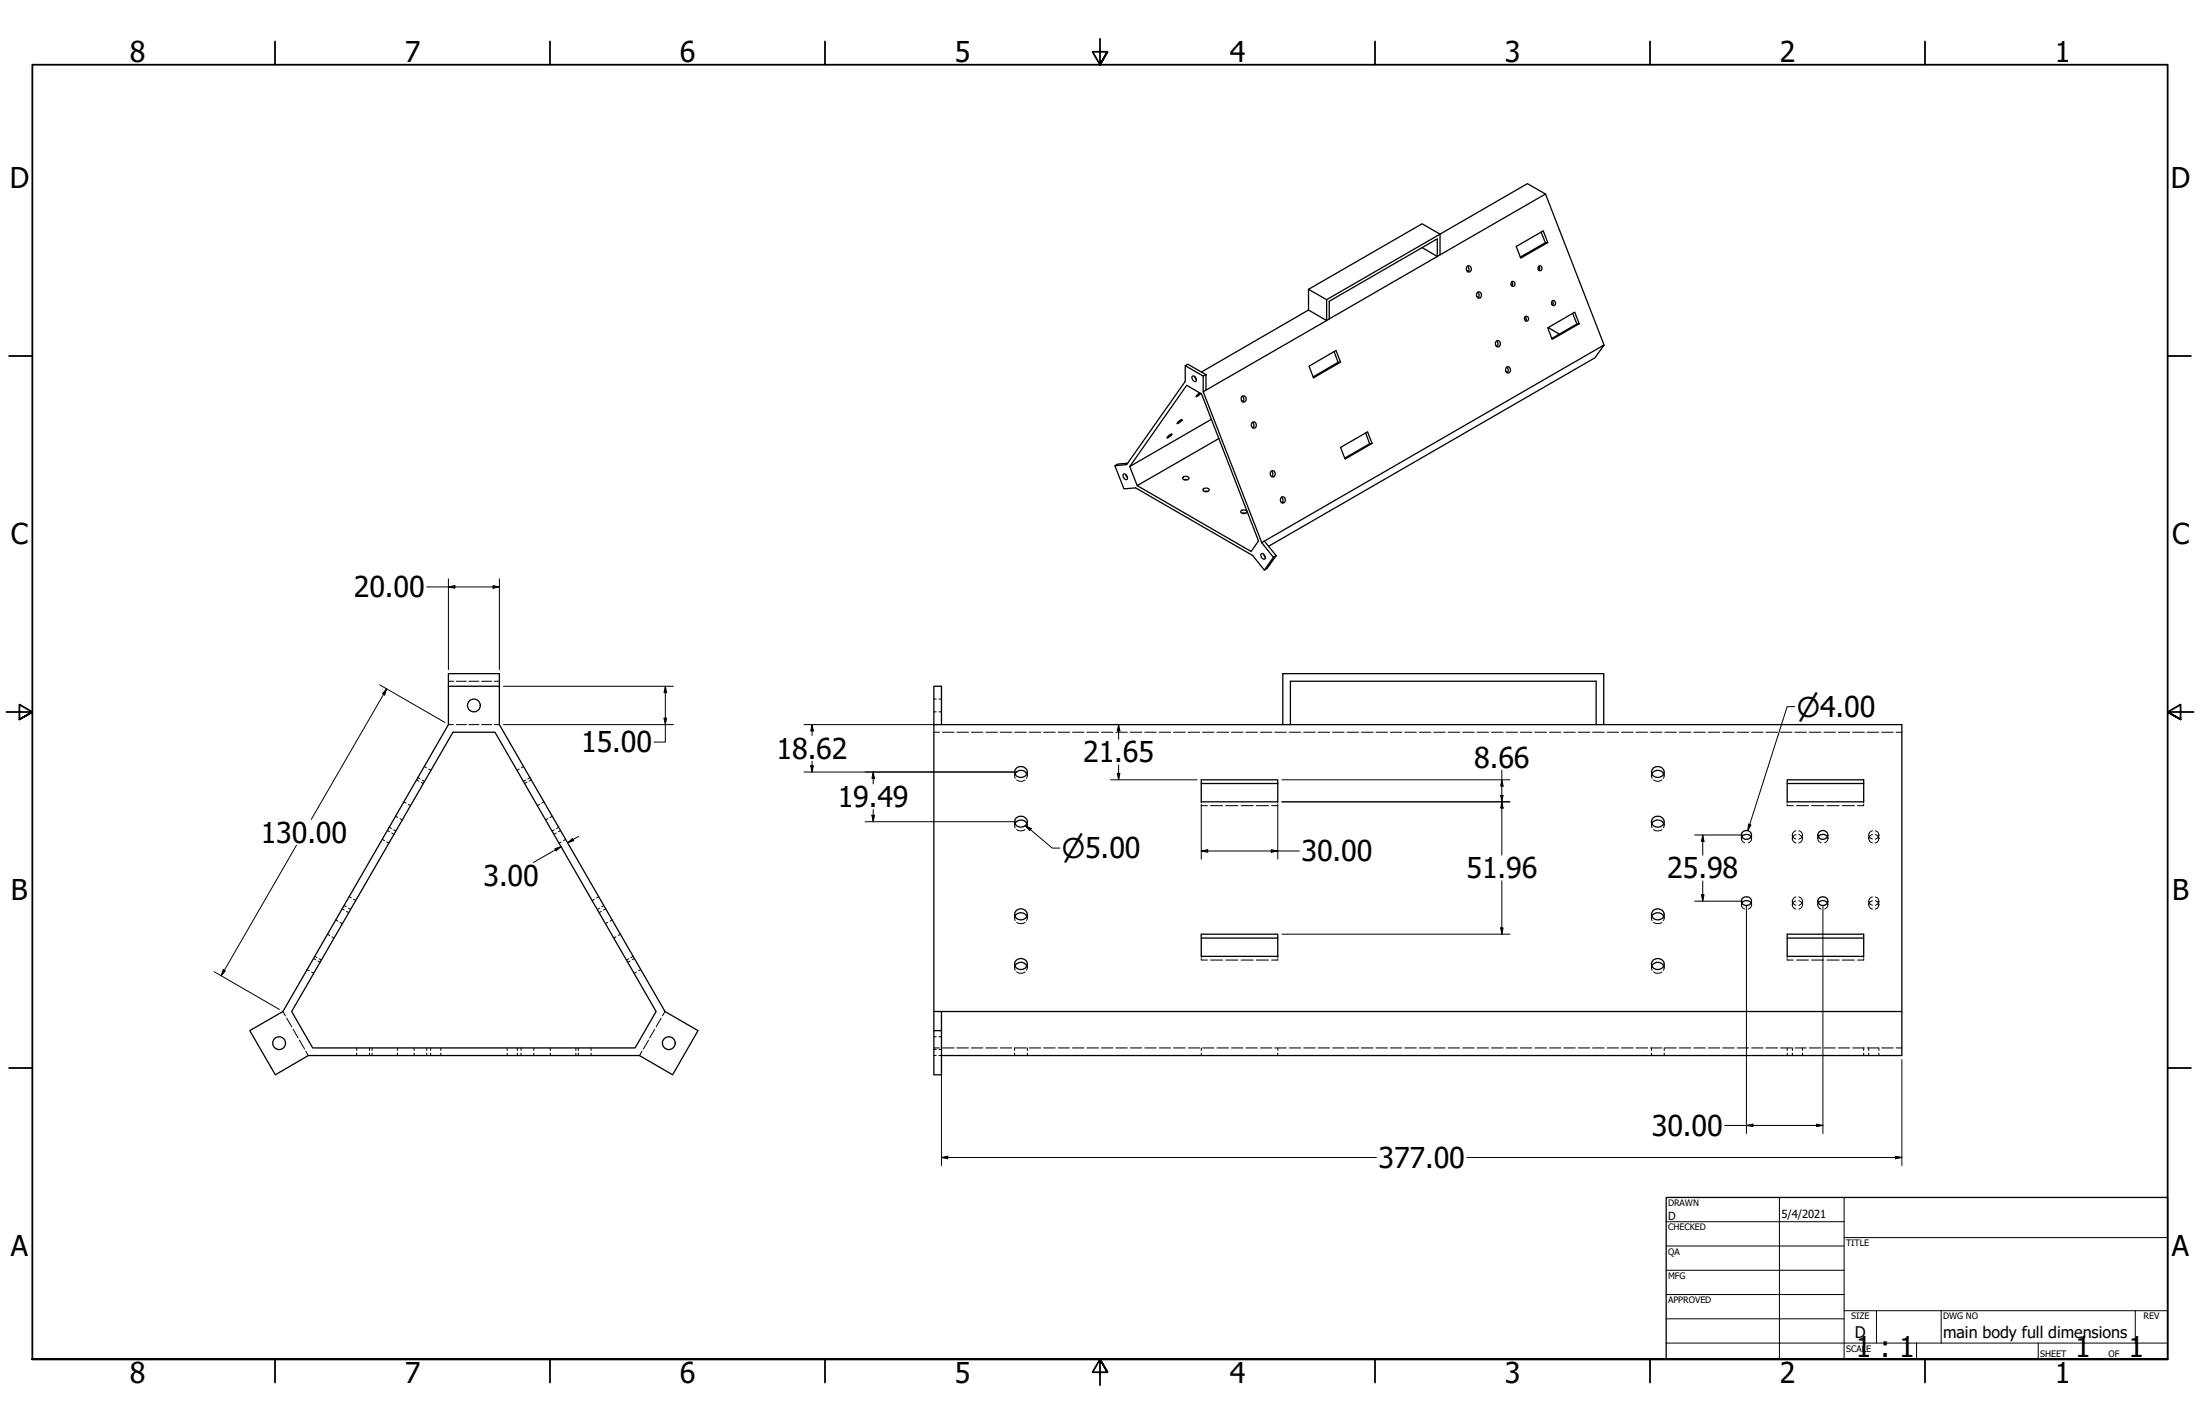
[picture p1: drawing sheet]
<svg xmlns="http://www.w3.org/2000/svg" width="864mm" height="559mm" viewBox="0 0 864 559" stroke-linecap="round" stroke-linejoin="round" font-family="sans-serif">
<!-- layer: Hidden (ANSI) -->
<g fill="none" stroke="#000" stroke-width=".39">
<path d="M176 267.3h2.1M179.1 267.3h4M184 267.3h4M189 267.3h4M194.1 267.3h1.9M366.6 274.3h.9M366.6 279.3h.9M368.6 274.3h1M368.6 279.3h1M176 284.4h2.1M179.1 284.4h4M184 284.4h4"/>
<path d="M189 284.4h4M194.1 284.4h1.9M366.6 287.3h2.2M370 287.3h4.5M375.6 287.3h4.6M381.3 287.3h4.5M387 287.3h4.5M392.6 287.3h4.6M398.3 287.3h4.5M404 287.3h4.6M409.6 287.3h4.6M415.4 287.3h4.5"/>
<path d="M421 287.3h4.5M426.7 287.3h4.5M432.4 287.3h4.5M438 287.3h4.5M443.7 287.3h4.5M449.4 287.3h4.5M455 287.3h4.5M460.7 287.3h4.6M466.4 287.3h4.5M472.1 287.3h4.5M477.7 287.3h4.6M483.4 287.3h4.5"/>
<path d="M489.1 287.3h4.5M494.7 287.3h4.6M500.4 287.3h4.6M506.1 287.3h4.5M511.7 287.3h4.6M517.4 287.3h4.6M523.1 287.3h4.5M528.8 287.3h4.5M534.4 287.3h4.6M540.1 287.3h4.5M545.8 287.3h4.5M551.4 287.3h4.6"/>
<path d="M557.1 287.3h4.6M562.8 287.3h4.5M568.5 287.3h4.5M574.2 287.3h4.5M579.8 287.3h4.5M585.5 287.3h4.5M591.2 287.3h4.5M596.8 287.3h4.5M602.5 287.3h4.6M608.2 287.3h4.5M613.9 287.3h4.5M619.5 287.3h4.6"/>
<path d="M625.2 287.3h4.5M630.9 287.3h4.5M636.5 287.3h4.6M642.2 287.3h4.5M647.9 287.3h4.5M653.5 287.3h4.6M659.2 287.3h4.6M664.9 287.3h4.5M670.6 287.3h4.5M676.2 287.3h4.6M681.9 287.3h4.5M687.6 287.3h4.5"/>
<path d="M693.2 287.3h4.6M698.9 287.3h4.6M704.6 287.3h4.5M710.2 287.3h4.6M716 287.3h4.5M721.6 287.3h4.5M727.3 287.3h4.5M732.9 287.3h4.6M738.6 287.3h4.5M744.3 287.3h2.3M158.6 314.6l.8 .6M160.3 315.7l.9 .5"/>
<path d="M163.5 306l.9 .5M164 305.1l.9 .5M165.3 307l.8 .5M165.8 306.1l.8 .5M166.6 300.8l.8 .5M168.3 301.8l.9 .5M203.8 301.8l-.9 .5M205.5 300.8l-.8 .5M206.3 306.1l-.9 .5M206.8 307l-.9 .5M208 305.1l-.8 .5M208.5 306l-.8 .5"/>
<path d="M211.8 315.7l-.9 .5M213.6 314.6l-.9 .6M398.3 303v.5M398.3 304v.5M398.4 303.7l.1 1.7M399.1 306.1a2.67 2.67 0 0 0 3.3 0M403.1 303.7l.2 .8-.3 .9M403.3 303v.5M403.3 304v.5M471.6 314.6v.6M471.6 315.7v.5h2.4M475.2 316.2h4.7"/>
<path d="M481.1 316.2h4.9M487.2 316.2h4.7M493.1 316.2h4.9M501.6 314.6v.6M501.6 315.7v.5h-2.4M648.3 303v.5M648.3 304v.5M648.4 303.7l.1 1.7M649.1 306.1a2.67 2.67 0 0 0 3.3 0M653.1 303.7l.2 .8-.3 .9M653.3 303v.5M653.3 304v.5"/>
<path d="M701.5 314.6v.6M701.5 315.7v.5h2.5M705.2 316.2h4.7M711.1 316.2h4.9M717.2 316.2h4.7M723.1 316.2h4.9M731.6 314.6v.6M731.6 315.7v.5h-2.4M150.1 329.4l.8 .5M151.8 330.4l.9 .5M152 325.9l.9 .5M152.8 324.6l.9 .5"/>
<path d="M153.8 326.9l.8 .5M154.5 325.6l.9 .5M155.3 320.3l.8 .5M157 321.2l.9 .6M215.1 321.2l-.9 .6M216.8 320.3l-.9 .5M217.6 325.6l-.9 .5M218.3 326.9l-.9 .5M219.3 324.6l-.9 .5M220 325.9l-.8 .5M220.3 330.4l-.8 .5M222.1 329.4l-.9 .5"/>
<path d="M398.3 322.5v.5M398.3 323.5v.4M398.4 323.2l.1 1.7M399.1 325.6a2.94 2.94 0 0 0 3.3 0M403.1 323.2l.2 .8-.3 .9M403.3 322.5v.5M403.3 323.5v.4M648.3 322.5v.5M648.3 323.5v.4M648.4 323.2l.1 1.7M649.1 325.6a2.94 2.94 0 0 0 3.3 0M653.1 323.2l.2 .8-.3 .9"/>
<path d="M653.3 322.5v.5M653.3 323.5v.4M683.6 327.7v.4M683.6 328.6v.5M683.8 328.4a1.62 1.62 0 0 0 1 2.3M687.4 328.4a1.62 1.62 0 0 1-1.1 2.3M687.6 327.7v.4M687.6 328.6v.5M703.6 327.7v.4M703.6 328.6v.5M705 327.5a1.63 1.63 0 0 0-1.5 1.7 1.63 1.63 0 0 0 1.5 1.6M705 326a1.63 1.63 0 0 0-1.5 1.6 1.63 1.63 0 0 0 1.5 1.6"/>
<path d="M706.1 327.5a1.94 1.94 0 0 1 1.5 1.6M706.1 326a1.72 1.72 0 0 1 1.5 1.7M707.6 329.1a1.72 1.72 0 0 1-1.5 1.7M707.6 327.7a1.94 1.94 0 0 1-1.5 1.6M707.6 327.7v.4M707.6 328.6v.5M713.5 327.7v.4M713.5 328.6v.5M713.7 328.4a1.62 1.62 0 0 0 1.1 2.3M717.4 328.4a1.62 1.62 0 0 1-1.1 2.3M717.5 327.7v.4M717.5 328.6v.5"/>
<path d="M733.6 327.7v.4M733.6 328.6v.5M735 327.5a1.63 1.63 0 0 0-1.4 1.7 1.63 1.63 0 0 0 1.4 1.6M735 326a1.63 1.63 0 0 0-1.4 1.6 1.63 1.63 0 0 0 1.4 1.6M736.2 327.5l.7 .4 .7 1.2M736.2 326l.7 .3 .7 1.4M737.6 329.1l-.7 1.4-.7 .3M737.6 327.7l-.7 1.2-.7 .4M737.6 327.7v.4M737.6 328.6v.5M134.3 356.6l.8 .5M135.1 355.3l.8 .6"/>
<path d="M136 357.6l.9 .5M136.8 356.4l.9 .5M137 351.9l.9 .5M138.7 352.9l.9 .5M233.3 352.9l-.8 .5M235 351.9l-.8 .5M235.3 356.4l-.9 .5M236 357.6l-.8 .5M237 355.3l-.8 .6M237.8 356.6l-.9 .5M398.3 358.8v.5M398.3 359.8v.5"/>
<path d="M398.4 359.5l.1 1.8M403.1 359.5l.2 .9-.3 .9M403.3 358.8v.5M403.3 359.8v.5M648.3 358.8v.5M648.3 359.8v.5M648.4 359.5l.1 1.8M653.1 359.5l.2 .9-.3 .9M653.3 358.8v.5M653.3 359.8v.5M683.6 353.6v.5M683.6 354.6v.5"/>
<path d="M683.8 354.4a1.66 1.66 0 0 0 1 2.3M687.4 354.4a1.66 1.66 0 0 1-1.1 2.3M687.6 353.6v.5M687.6 354.6v.5M703.6 353.6v.5M703.6 354.6v.5M705 353.5a1.63 1.63 0 0 0-1.5 1.6 1.63 1.63 0 0 0 1.5 1.6M705 352a1.63 1.63 0 0 0-1.5 1.6 1.63 1.63 0 0 0 1.5 1.6M706.1 353.4a1.94 1.94 0 0 1 1.5 1.7M706.1 352a1.72 1.72 0 0 1 1.5 1.6M707.6 355.1a1.72 1.72 0 0 1-1.5 1.6M707.6 353.6a1.94 1.94 0 0 1-1.5 1.7"/>
<path d="M707.6 353.6v.5M707.6 354.6v.5M713.5 353.6v.5M713.5 354.6v.5M713.7 354.4a1.66 1.66 0 0 0 1.1 2.3M717.4 354.4a1.66 1.66 0 0 1-1.1 2.3M717.5 353.6v.5M717.5 354.6v.5M733.6 353.6v.5M733.6 354.6v.5M735 353.5a1.63 1.63 0 0 0-1.4 1.6 1.63 1.63 0 0 0 1.4 1.6M735 352a1.63 1.63 0 0 0-1.4 1.6 1.63 1.63 0 0 0 1.4 1.6"/>
<path d="M736.2 353.4l.7 .4 .7 1.3M736.2 352l.7 .3 .7 1.3M737.6 355.1l-.7 1.3-.7 .3M737.6 353.6l-.7 1.3-.7 .4M737.6 353.6v.5M737.6 354.6v.5M123.1 376.1l.8 .5M123.6 375.3l.8 .5M124.8 377.1l.9 .5M125.3 376.2l.8 .5M128.5 366.6l.9 .5M130.3 367.6l.8 .5"/>
<path d="M131.8 361l.9 .5M133.5 361.9l.9 .6M238.6 361.9l-.9 .6M240.3 361l-.8 .5M241.8 367.6l-.9 .5M243.5 366.6l-.8 .5M246.8 376.2l-.9 .5M247.3 377.1l-.9 .5M248.5 375.3l-.9 .5M249 376.1l-.8 .5M398.3 378.3v.5M398.3 379.3v.5"/>
<path d="M398.4 379l.1 1.7M399.1 361.9a2.94 2.94 0 0 0 3.3 0M403.1 379l.2 .9-.3 .8M403.3 378.3v.5M403.3 379.3v.5M471.6 376.2v.5h2.4M471.6 375.3v.5M475.2 376.7h4.7M481.1 376.7h4.9M487.2 376.7h4.7M493.1 376.7h4.9M501.6 375.3v.5"/>
<path d="M501.6 376.2v.5h-2.4M648.3 378.3v.5M648.3 379.3v.5M648.4 379l.1 1.7M649.1 361.9a2.94 2.94 0 0 0 3.3 0M653.1 379l.2 .9-.3 .8M653.3 378.3v.5M653.3 379.3v.5M701.5 375.3v.5M701.5 376.2v.5h2.5M705.2 376.7h4.7M711.1 376.7h4.9"/>
<path d="M717.2 376.7h4.7M723.1 376.7h4.9M731.6 375.3v.5M731.6 376.2v.5h-2.4M111.1 396.9l.9 1.8M112.5 399.5l2.1 3.5M120.5 380.5l.9 .4M122.3 381.4l.8 .6M249.8 381.4l-.9 .6M251.5 380.5l-.8 .4M259.5 399.5l-1.9 3.5M261 396.9l-1 1.8"/>
<path d="M399.1 381.4a2.67 2.67 0 0 0 3.3 0M649.1 381.4a2.67 2.67 0 0 0 3.3 0M115.1 403.9l1.9 3.4M117.5 408.2l2.1 3.5M120 412.5l1 1.7M140 411.2v1M140 413.3v.9M145 411.2v1M145 413.3v.9M146 411.2v1M146 413.3v.9M156 411.2v1"/>
<path d="M156 413.3v.9M162.6 411.2v1M162.6 413.3v.9M167.5 411.2v1M167.5 413.3v.9M169 411.2v1M169 413.3v.9M173 411.2v1M173 413.3v.9M199.1 411.2v1M199.1 413.3v.9M203.1 411.2v1"/>
<path d="M203.1 413.3v.9M204.5 411.2v1M204.5 413.3v.9M209.5 411.2v1M209.5 413.3v.9M216 411.2v1M216 413.3v.9M226.1 411.2v1M226.1 413.3v.9M227 411.2v1M227 413.3v.9M232 411.2v1"/>
<path d="M232 413.3v.9M252 412.5l-1 1.7M254.6 408.2l-2.1 3.5M257 403.9l-2 3.4M366.6 411.2h2.2M366.6 414.2h.9M366.6 406.8h.9M366.6 411.8h.9M368.6 414.2h1M368.6 406.8h1M368.6 411.8h1M370 411.2h4.5"/>
<path d="M375.6 411.2h4.6M381.3 411.2h4.5M387 411.2h4.5M392.6 411.2h4.6M398.3 411.2v1M398.3 413.3v.9M398.3 411.2h4.5M403.3 411.2v1M403.3 413.3v.9M404 411.2h4.6M409.6 411.2h4.6M415.4 411.2h4.5"/>
<path d="M421 411.2h4.5M426.7 411.2h4.5M432.4 411.2h4.5M438 411.2h4.5M443.7 411.2h4.5M449.4 411.2h4.5M455 411.2h4.5M460.7 411.2h4.6M466.4 411.2h4.5M471.6 411.2v1M471.6 413.3v.9M472.1 411.2h4.5"/>
<path d="M477.7 411.2h4.6M483.4 411.2h4.5M489.1 411.2h4.5M494.7 411.2h4.6M500.4 411.2h4.6M501.6 411.2v1M501.6 413.3v.9M506.1 411.2h4.5M511.7 411.2h4.6M517.4 411.2h4.6M523.1 411.2h4.5M528.8 411.2h4.5"/>
<path d="M534.4 411.2h4.6M540.1 411.2h4.5M545.8 411.2h4.5M551.4 411.2h4.6M557.1 411.2h4.6M562.8 411.2h4.5M568.5 411.2h4.5M574.2 411.2h4.5M579.8 411.2h4.5M585.5 411.2h4.5M591.2 411.2h4.5M596.8 411.2h4.5"/>
<path d="M602.5 411.2h4.6M608.2 411.2h4.5M613.9 411.2h4.5M619.5 411.2h4.6M625.2 411.2h4.5M630.9 411.2h4.5M636.5 411.2h4.6M642.2 411.2h4.5M647.9 411.2h4.5M648.3 411.2v1M648.3 413.3v.9M653.3 411.2v1"/>
<path d="M653.3 413.3v.9M653.5 411.2h4.6M659.2 411.2h4.6M664.9 411.2h4.5M670.6 411.2h4.5M676.2 411.2h4.6M681.9 411.2h4.5M687.6 411.2h4.5M693.2 411.2h4.6M698.9 411.2h4.6M701.5 411.2v1M701.5 413.3v.9"/>
<path d="M703.6 411.2v1M703.6 413.3v.9M704.6 411.2h4.5M707.6 411.2v1M707.6 413.3v.9M710.2 411.2h4.6M716 411.2h4.5M721.6 411.2h4.5M727.3 411.2h4.5M731.6 411.2v1M731.6 413.3v.9M732.9 411.2h4.6"/>
<path d="M733.6 411.2v1M733.6 413.3v.9M737.6 411.2v1M737.6 413.3v.9M738.6 411.2h4.5M744.3 411.2h2.3"/>
</g>
<!-- layer: Visible (ANSI) -->
<g fill="none" stroke="#000" stroke-width=".51">
<path d="M606.7 76.1l23 59.3M558.2 97.2l6 3.4M605 91.1l1.6 4.1M607.6 95.2l-1.8-4.6-10.6 6.1 1.8 4.6 10.6-6.1h-1l-9.8 5.7M513.7 113.5l7.1 4.1v8.2l-7.1-4.1zM564.2 100.6l1.1-.6v-8.1l-7.1-4.1-44.5 25.7M564.2 100.6v-6.9l-42.4 24.5v7M564.2 100.6l-42.4 24.6M565.3 100l41.4-23.9-7.1-4-78.8 45.5M575.8 104.6a1.13 1.13 0 0 1 1.8 .7 1.13 1.13 0 0 1-1.3 1.4 1.42 1.42 0 0 1-.5-2.1zM576 104.5l.5 .6a1.24 1.24 0 0 1-.3 1.6M576.5 106.2l-.5 .3"/>
<path d="M579.8 114.9a1.17 1.17 0 0 1 1.8 .3 1.17 1.17 0 0 1-.6 1.7 1.21 1.21 0 0 1-1.3-.5 1.21 1.21 0 0 1 .1-1.5zM580 114.7l.6 1.1-.4 1.1M593.4 110.6l.4 .6-.3 1.1M603.9 104.5a.89 .89 0 0 1 1.4 .7 .89 .89 0 0 1-1.3 .8l-.2-.7zM604 104.5l.4 .6-.3 1M609.3 118.2l.4 .9-.2 .7M609.3 118.2a.88 .88 0 0 1 1.3 .7 .88 .88 0 0 1-1.3 .8l-.3-.8zM513.7 121.7l-42.1 24.3M521.8 125.2l-48.4 27.9M523.7 138l1.6 4.2M587.2 134a1.08 1.08 0 0 1 1.8 .9 1.08 1.08 0 0 1-1.7 .9l-.3-.9zM587.4 133.9l.7 1-.5 1.1"/>
<path d="M598.7 124.3l.4 1-.2 .6M607.7 128.5l4.4 2.6M617.3 122.9l1.7 4.2M619.9 127.1l-1.7-4.6-10.6 6.2 1.7 4.5 10.6-6.1h-.9l-9.8 5.7M465.3 143.5l7 4.1M468.1 147.6a1.43 1.43 0 0 1 1.3 2.1 1.46 1.46 0 0 1-1.3-2.1zM468.9 147.8l.7 1.1M471 154.2l-.8 .5-.7 1 1.9-1.3M472.3 147.6l1.1-.6v6.1l-1.1 .6zM472.3 153.7l23 59.3M473.4 147l-7.1-4.1-1 .6v6.2l-23 32.6-4.7 .5M487.6 155.5a1.35 1.35 0 0 1 .2 2.2"/>
<path d="M487.7 155.4a1.19 1.19 0 0 1 1.5 1.1 1.19 1.19 0 0 1-1.3 1.2l-.6-.7a1.33 1.33 0 0 1 .4-1.6zM488.1 157.2l-.5 .3M526.2 142.1l-1.8-4.6-10.6 6.2 1.8 4.6 10.6-6.2-.9 .1-9.8 5.7M591.2 144.3a1.17 1.17 0 0 1 1.7 .4 1.17 1.17 0 0 1-.5 1.6 1.21 1.21 0 0 1-1.4-.6 1.21 1.21 0 0 1 .2-1.4zM591.4 144.1l.6 1.1-.4 1.1M458.2 171.6l1.3-1.2h.6l-1.8 1.5zM462.2 165.9l1.3-1.1 .6-.1-1.5 1.4-.5 .1zM475.6 164.5l-32.1 18.6 2.9 7.5 32.1-18.5M491.4 165.9a1.13 1.13 0 0 1 1.8 .7 1.13 1.13 0 0 1-1.3 1.4 1.42 1.42 0 0 1-.5-2.1zM491.6 165.7l.7 1.1-.5 1.2M526.2 175.6l10.6-6.1 1.8 4.5-10.6 6.1zM536.1 169.9l1.6 4.2 .9-.1"/>
<path d="M537.7 174.1l-9.8 5.7M441.1 186a1.49 1.49 0 0 1 1.2 2.2 1.49 1.49 0 0 1-1.2-2.2zM441.9 186.2l.7 1.2M442.7 181.8l-4 .3-1.1 .7 3.6 9 4.6-.3 45.9 26.5 4.6 5.7M443.5 183.1l22.3-31.9 5.9 3.4 22.3 57.7-2.9 4.1-44.7-25.8M464.6 187.1l1.4-.2 .7 .7a1.45 1.45 0 0 1-2.5 0zM464.8 188.3h1.4M472.2 192l1.3-.5a.88 .88 0 0 1 1.1 1l-.7 .4h-1l-.7-.4zM472.8 192.8h1.3M498.9 185.1a1.17 1.17 0 0 1 1.7 .3 1.17 1.17 0 0 1-.5 1.7 1.19 1.19 0 0 1-1.4-.5 1.19 1.19 0 0 1 .2-1.5zM499 184.8l.7 1.1-.5 1.2M503 195.1l.6 1.1-.4 1.1"/>
<path d="M503.1 195.1a1.11 1.11 0 0 1 1.5 1.1 1.11 1.11 0 0 1-1.7 .9l-.3-.9zM487.1 200.5l1.2-.4 .8 .2 .4 .5a1.39 1.39 0 0 1-1.2 .7 1.39 1.39 0 0 1-1.3-.7zM487.6 201.4h1.3M495.2 217.2a1.46 1.46 0 0 1 1.2 2.2 1.43 1.43 0 0 1-1.2-2.2zM495.3 213l1-.7 4.7 5.8M495.3 213l4.6 5.7M496 217.4l.7 1.2M496.3 212.3l133.4-76.9-3.6 5-128.1 74M499.9 218.7l1.1-.6-3.6 5-1.1 .6zM176 269.3v-4.9h20v4.9M176 269.3h20v15.1l65 112.5 13 7.5-10 17.4-13-7.6h-130l-12.9 7.6-10.1-17.4 13.1-7.5 64.9-112.5zM366.6 269.3h3v15.1h-3z"/>
<path d="M177.8 287.3h16.5l63.3 109.6-8.3 14.3h-126.6l-8.2-14.3zM366.6 284.4v120M369.6 284.4h257M503.6 284.4v-20h125.9v20h-2.9M506.5 284.4v-17.1h120.1v17.1M629.5 284.4h117.1v112.5M398.4 303.7a2.64 2.64 0 0 1 4.7 0M399 301.4a2.46 2.46 0 0 1 2.9-.4 2.46 2.46 0 0 1 1.2 2.8 2.48 2.48 0 0 1-3.1 1.2 2.48 2.48 0 0 1-1.5-2.9zM471.6 306h30v8.6h-30zM471.6 307.5h30M648.4 303.7a2.64 2.64 0 0 1 4.7 0M649 301.4a2.46 2.46 0 0 1 2.9-.4 2.46 2.46 0 0 1 1.2 2.8 2.48 2.48 0 0 1-3.1 1.2 2.48 2.48 0 0 1-1.5-2.9z"/>
<path d="M701.5 306h30.1v8.6h-30.1zM701.5 307.5h30.1M398.4 323.2a2.64 2.64 0 0 1 4.7 0M399 320.9a2.46 2.46 0 0 1 2.9-.4 2.46 2.46 0 0 1 1.2 2.8 2.48 2.48 0 0 1-3.1 1.2 2.48 2.48 0 0 1-1.5-2.9zM648.4 323.2a2.64 2.64 0 0 1 4.7 0M649 320.9a2.46 2.46 0 0 1 2.9-.4 2.46 2.46 0 0 1 1.2 2.8 2.48 2.48 0 0 1-3.1 1.2 2.48 2.48 0 0 1-1.5-2.9zM683.8 328.4a2.2 2.2 0 0 1 3.6 0M684.2 326.3a1.84 1.84 0 0 1 3 .4 1.84 1.84 0 0 1-1.4 2.7 1.76 1.76 0 0 1-2-.9 1.76 1.76 0 0 1 .4-2.2zM713.7 328.4a2.2 2.2 0 0 1 3.7 0M714.2 326.3a1.89 1.89 0 0 1 2.8 0 1.89 1.89 0 0 1 0 2.7 1.89 1.89 0 0 1-2.8-.1 1.56 1.56 0 0 1 0-2.6zM398.4 359.5a2.7 2.7 0 0 1 4.7 0M399 357.3a2.36 2.36 0 0 1 3.3-.3 2.36 2.36 0 0 1 .2 3.4 2.36 2.36 0 0 1-3.3 .2 2.36 2.36 0 0 1-.2-3.3z"/>
<path d="M648.4 359.5a2.7 2.7 0 0 1 4.7 0M649 357.3a2.36 2.36 0 0 1 3.3-.3 2.36 2.36 0 0 1 .2 3.4 2.36 2.36 0 0 1-3.3 .2 2.36 2.36 0 0 1-.2-3.3zM683.8 354.4a2.12 2.12 0 0 1 3.6 0M684.2 352.3a1.93 1.93 0 0 1 2.5-.1 1.93 1.93 0 0 1 .5 2.4 1.91 1.91 0 0 1-2.8 .5 1.91 1.91 0 0 1-.2-2.8zM713.7 354.4a2.12 2.12 0 0 1 3.7 0M714.2 352.3a1.9 1.9 0 0 1 2.5-.1 1.9 1.9 0 0 1 .5 2.4 1.88 1.88 0 0 1-2.8 .5 1.88 1.88 0 0 1-.2-2.8zM398.4 379a2.64 2.64 0 0 1 4.7 0M399 376.7a2.36 2.36 0 0 1 3.3-.2 2.36 2.36 0 0 1 .2 3.4 2.36 2.36 0 0 1-3.3 .2 2.36 2.36 0 0 1-.2-3.4zM471.6 366.6h30v8.7h-30zM471.6 368.1h30M648.4 379a2.64 2.64 0 0 1 4.7 0M649 376.7a2.36 2.36 0 0 1 3.3-.2 2.36 2.36 0 0 1 .2 3.4 2.36 2.36 0 0 1-3.3 .2 2.36 2.36 0 0 1-.2-3.4z"/>
<path d="M701.5 366.6h30.1v8.7h-30.1zM701.5 368.1h30.1M366.6 396.9h3v7.5M369.6 396.9h377v17.3h-377M366.6 404.4h3v17.4h-3z"/>
<circle cx="594" cy="111.3" r=".9"/>
<circle cx="599.3" cy="125" r=".9"/>
<circle cx="186" cy="276.8" r="2.51"/>
<circle cx="109.6" cy="409.4" r="2.51"/>
<circle cx="262.5" cy="409.4" r="2.51"/>
</g>
<!-- layer: Border (ANSI) -->
<g fill="none" stroke="#000" stroke-width=".7">
<path d="M107.9 16.3v9.1M215.9 16.3v9.1M323.8 16.3v9.1M431.8 15.2v10.2l-2.9-5.1h5.8l-2.9 5.1 2.9-5.1M539.8 16.3v9.1M647.7 16.3v9.1M755.6 16.3v9.1M3.6 139.7h9.1M850.9 139.7h9.1M2.5 279.4h10.2l-5.1-2.9v5.8l5.1-2.9-5.1 2.9M861.1 279.4h-10.2l5.1-2.9v5.8l-5.1-2.9 5.1 2.9M3.6 419.1h9.1"/>
<path d="M850.9 419.1h9.1M12.7 533.4v-508h838.2v508h-838.2h838.2M107.9 533.4v9.1M215.9 533.4v9.1M323.8 533.4v9.1M434.7 538.5l-2.9-5.1 2.9 5.1h-5.8l2.9-5.1v10.2M539.8 533.4v9.1M647.7 533.4v9.1M755.6 533.4v9.1"/>
</g>
<!-- layer: Title (ANSI) -->
<g fill="none" stroke="#000" stroke-width=".39">
<path d="M654 479.4h69.9M698.5 469.9v63.5M723.9 469.9v63.5M654 488.9h69.9M654 498.5h69.9M723.9 485.6h127M654 508h69.9M654 517.5h69.9M723.9 514.3h127M736.6 514.3v12.7M762 514.3v12.7M838.2 514.3v12.7"/>
<path d="M654 527h196.9M752.3 527v6.4M800.1 527v6.4"/>
</g>
<path d="M654 469.9h196.9v63.5h-196.9z" fill="none" stroke="#000" stroke-width=".51"/>
<!-- layer: Dimension (ANSI) -->
<g fill="none" stroke="#000" stroke-width=".39">
<path d="M167.5 230.3h28.5M176 230.3l2.6-.5v1zM176 227.1v35.7M193.5 229.8l2.5 .5-2.5 .5zM196 227.1v35.7M149 268.7l25.7 14.8M151.8 270.3l-.8 2.4-.9-.5zM151.8 270.3l-29.6 51.3M197.6 269.3h66.8M261.2 269.3l.5 2.5h-1zM261.2 269.3v21.9h-4.5M704.5 277.3h-3l-15.4 48.6"/>
<path d="M197.6 284.4h66.8M260.7 281.8h1l-.5 2.6zM315.6 284.4h52.4M318.8 284.4l.5 2.4h-1zM318.8 284.4v4.2M318.8 298.7v4.3M439.1 284.4l.5 2.4h-1zM439.1 284.4v5.7M315.6 303h83.6M318.3 300.5h1l-.5 2.5zM342.3 319.9h1l-.5 2.6zM342.8 303l.5 2.4h-1z"/>
<path d="M342.8 303v4.7M342.8 317.7v4.8M435.9 306h34.1M438.6 303.5h1l-.5 2.5zM439.1 300.2v5.8M471.6 316.2v20.9M501.6 316.2v20.9M503.2 306h89.5M503.2 314.6h89.5M589.1 312.2h.9l-.5 2.4zM589.5 306l.5 2.5h-.9zM589.5 314.6l.5 2.5h-.9z"/>
<path d="M589.5 302.3v33.3M116.4 331.7l-29.6 51.2M217.8 333.1l2.4-.9-1.9 1.7zM220.2 332.2l-10.8 6.3M222.8 330.7l1.9-1.6 .5 .8zM227.1 328.2l-4.3 2.5M339.6 322.5h59.6M402.5 324l2.3 1.2-.6 .7zM402.5 324l10.6 8.8h3M471.6 333.9l2.5-.5v1.1zM471.6 333.9h38.5M499 333.4l2.6 .5-2.6 .6z"/>
<path d="M665.2 327.7h18.8M668.4 327.7l.5 2.4h-1zM668.4 327.7v7.9M686.4 323.4l.9 .3-1.2 2.2zM589.5 345.6v21M665.2 353.6h18.8M667.9 351.1h1l-.5 2.5zM668.4 345.7v7.9M685.5 355.2v89.6M715.6 355.2v89.6M503.2 366.6h89.5M589.1 364.1h.9l-.5 2.5z"/>
<path d="M84.1 381.3l25.6 14.8M87.6 380.5l.9 .5-1.7 1.9zM369.6 415.8v41.6M746.6 415.8v41.6M369.6 454.2l2.4-.5v1zM369.6 454.2h170.7M575.8 454.2h170.8M677 441.6h38.6M685.5 441.6l2.6-.5v1zM713 441.1l2.6 .5-2.6 .5zM744 453.7l2.6 .5-2.6 .5z"/>
</g>
<g fill="#000">
<path d="M176 230.3l2.6-.5v1z" fill-rule="evenodd"/>
<path d="M193.5 229.8l2.5 .5-2.5 .5z" fill-rule="evenodd"/>
<path d="M151.8 270.3l-.8 2.4-.9-.5z" fill-rule="evenodd"/>
<path d="M261.2 269.3l.5 2.5h-1z" fill-rule="evenodd"/>
<path d="M260.7 281.8h1l-.5 2.6z" fill-rule="evenodd"/>
<path d="M318.8 284.4l.5 2.4h-1z" fill-rule="evenodd"/>
<path d="M439.1 284.4l.5 2.4h-1z" fill-rule="evenodd"/>
<path d="M318.3 300.5h1l-.5 2.5z" fill-rule="evenodd"/>
<path d="M342.3 319.9h1l-.5 2.6z" fill-rule="evenodd"/>
<path d="M342.8 303l.5 2.4h-1z" fill-rule="evenodd"/>
<path d="M438.6 303.5h1l-.5 2.5z" fill-rule="evenodd"/>
<path d="M589.1 312.2h.9l-.5 2.4z" fill-rule="evenodd"/>
<path d="M589.5 306l.5 2.5h-.9z" fill-rule="evenodd"/>
<path d="M589.5 314.6l.5 2.5h-.9z" fill-rule="evenodd"/>
<path d="M217.8 333.1l2.4-.9-1.9 1.7z" fill-rule="evenodd"/>
<path d="M222.8 330.7l1.9-1.6 .5 .8z" fill-rule="evenodd"/>
<path d="M402.5 324l2.3 1.2-.6 .7z" fill-rule="evenodd"/>
<path d="M471.6 333.9l2.5-.5v1.1z" fill-rule="evenodd"/>
<path d="M499 333.4l2.6 .5-2.6 .6z" fill-rule="evenodd"/>
<path d="M668.4 327.7l.5 2.4h-1z" fill-rule="evenodd"/>
<path d="M686.4 323.4l.9 .3-1.2 2.2z" fill-rule="evenodd"/>
<path d="M667.9 351.1h1l-.5 2.5z" fill-rule="evenodd"/>
<path d="M589.1 364.1h.9l-.5 2.5z" fill-rule="evenodd"/>
<path d="M87.6 380.5l.9 .5-1.7 1.9z" fill-rule="evenodd"/>
<path d="M369.6 454.2l2.4-.5v1z" fill-rule="evenodd"/>
<path d="M685.5 441.6l2.6-.5v1z" fill-rule="evenodd"/>
<path d="M713 441.1l2.6 .5-2.6 .5z" fill-rule="evenodd"/>
<path d="M744 453.7l2.6 .5-2.6 .5z" fill-rule="evenodd"/>
</g>
<g font-size="11.2">
<text x="50.9" y="24.4">8</text>
<text x="158.9" y="24.4">7</text>
<text x="266.8" y="24.4">6</text>
<text x="374.8" y="24.4">5</text>
<text x="482.7" y="24.4">4</text>
<text x="590.7" y="24.4">3</text>
<text x="698.6" y="24.4">2</text>
<text x="806.6" y="24.4">1</text>
<text x="3.8" y="73.9">D</text>
<text x="852.2" y="73.9">D</text>
<text x="4.3" y="213.6">C</text>
<text x="852.6" y="213.6">C</text>
<text x="138.9" y="234.4">20.00</text>
<text x="228.2" y="295.3">15.00</text>
<text x="304.9" y="297.7">18.62</text>
<text x="425.2" y="299.2">21.65</text>
<text x="578.7" y="301.3">8.66</text>
<text x="328.9" y="316.7">19.49</text>
<text x="102.4" y="330.7">130.00</text>
<text x="510.9" y="338">30.00</text>
<text x="189.8" y="347.6">3.00</text>
<text x="575.7" y="344.7">51.96</text>
<text x="654.5" y="344.7">25.98</text>
<text x="4.3" y="353.3">B</text>
<text x="852.7" y="353.3">B</text>
<text x="648.5" y="445.7">30.00</text>
<text x="541.1" y="458.3">377.00</text>
<text x="4.2" y="493">A</text>
<text x="852.6" y="493">A</text>
<text x="728.5" y="532.6">1 : 1</text>
<text x="814.6" y="532.6">1</text>
<text x="835.5" y="532.6">1</text>
<text x="50.9" y="542.5">8</text>
<text x="158.9" y="542.5">7</text>
<text x="266.8" y="542.5">6</text>
<text x="374.8" y="542.5">5</text>
<text x="482.7" y="542.5">4</text>
<text x="590.7" y="542.5">3</text>
<text x="698.6" y="542.5">2</text>
<text x="806.6" y="542.5">1</text>
</g>
<g font-size="10.7">
<text x="705.4" y="281.2">⌀4.00</text>
<text x="416.9" y="336.7">⌀5.00</text>
</g>
<g font-size="6.3">
<text x="728.1" y="524.9">D</text>
<text x="762.8" y="525">main body full dimensions</text>
</g>
<g font-size="4.4">
<text x="654.8" y="478.7">D</text>
<text x="699.3" y="478">5/4/2021</text>
</g>
<g font-size="3.5">
<text x="654.8" y="473.2">DRAWN</text>
<text x="654.8" y="482.8">CHECKED</text>
<text x="724.7" y="488.9">TITLE</text>
<text x="654.8" y="492.3">QA</text>
<text x="654.8" y="501.8">MFG</text>
<text x="654.8" y="511.4">APPROVED</text>
<text x="726.7" y="517.7">SIZE</text>
<text x="762.8" y="517.7">DWG NO</text>
<text x="841.4" y="517.7">REV</text>
<text x="724.7" y="530.4">SCALE</text>
<text x="800.9" y="532.6">SHEET</text>
<text x="827.7" y="532.6">OF</text>
</g>
</svg>
